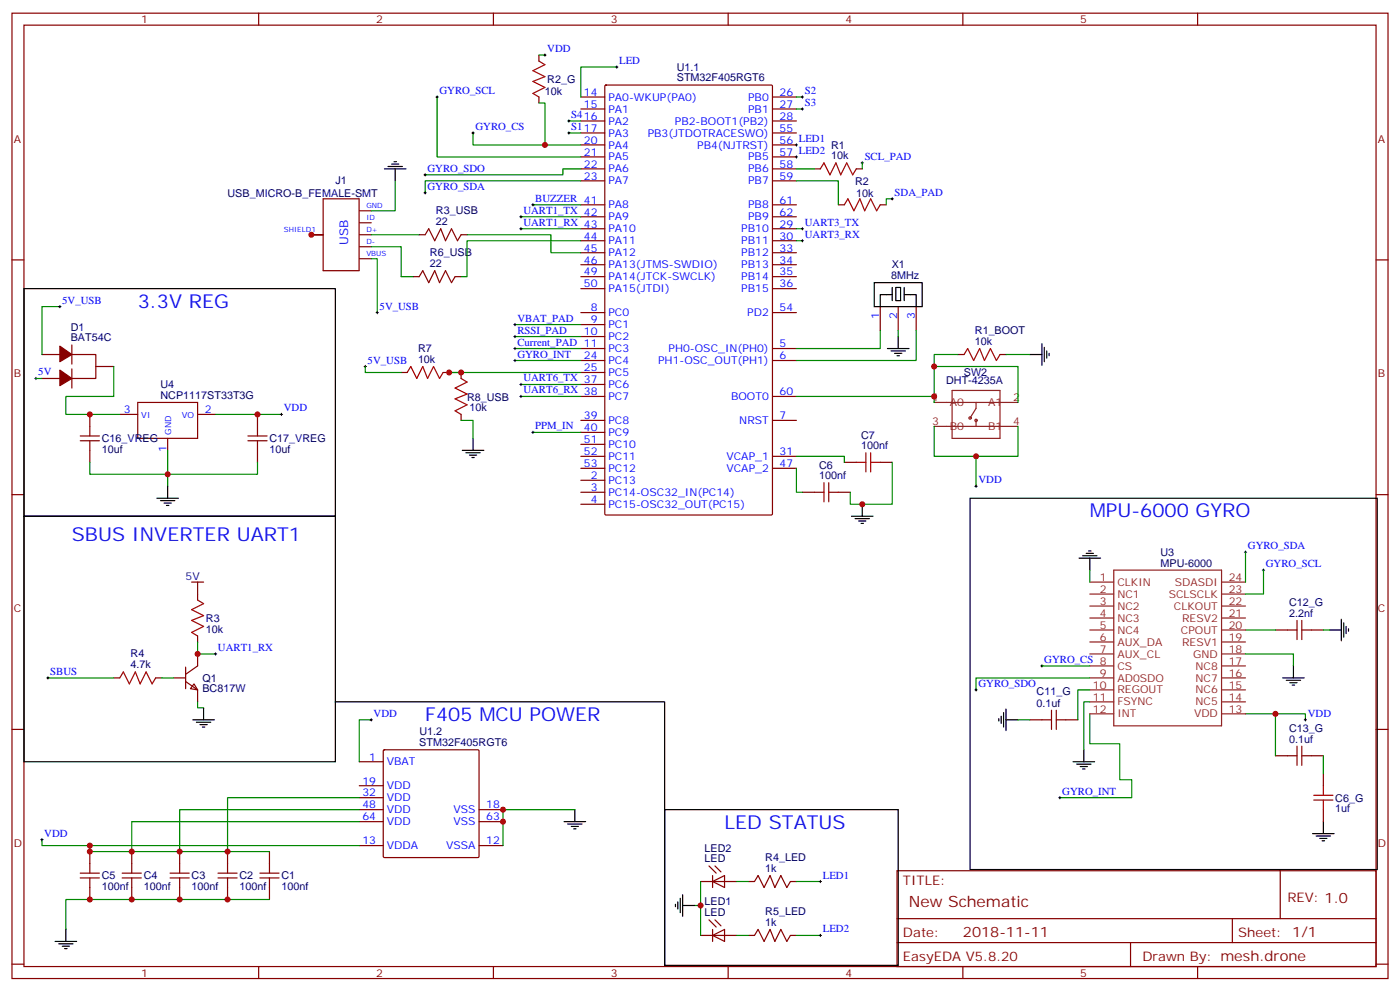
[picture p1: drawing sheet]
<svg xmlns="http://www.w3.org/2000/svg" width="412mm" height="292mm" viewBox="0 0 412 292" stroke-linecap="round" stroke-linejoin="round" font-family="sans-serif">
<g fill="none" stroke="#870000" stroke-width=".35">
<path d="M3.5 3.9h405.4v284.3h-405.4zM7.1 7.4h398.2v277.3h-398.2zM76.2 3.9v3.5M145.3 3.9v3.5M158.7 16.2v1.8M214.5 3.9v3.5M283.6 3.9v3.5M352.8 3.9v3.5M158.7 28.6v1.7M171.1 28.6h7.1M171.1 32.1h7.1M171.1 35.6h7.1"/>
<path d="M171.1 39.2h7.1M178.2 25.2l.3-.2h48.7l.3 .2v126.1l-.1 .3-48.9 .1-.3-.2zM227.5 28.6h7.1M227.5 32.1h7.1M227.5 35.6h7.1M227.5 39.2h7.1M95.2 58.6h10.6v21.1h-10.6zM171.1 42.7h7.1M171.1 46.2h7.1M171.1 49.7h7.1M171.1 53.3h7.1M227.5 42.7h7.1"/>
<path d="M227.5 46.2h7.1M227.5 49.7h7.1M227.5 53.3h7.1M239.9 49.7h1.8M252.2 49.7h1.8M3.5 76.6h3.6M91.7 69.1h3.5M105.9 69.1h3.5M105.9 72.7h3.5M105.9 76.2h3.5M105.9 62.1h3.5M105.9 65.6h3.5"/>
<path d="M123.5 69.1h1.7l1.1-1.7 1.8 3.5 1.7-3.5 1.4 3.5 1.8-3.5 1.8 3.5 1-1.8h1.8M171.1 67.4h7.1M171.1 70.9h7.1M171.1 74.4h7.1M171.1 78h7.1M171.1 60.3h7.1M171.1 63.9h7.1M227.5 67.4h7.1M227.5 70.9h7.1M227.5 74.4h7.1M227.5 78h7.1M227.5 60.3h7.1"/>
<path d="M227.5 63.9h7.1M246.9 60.3h1.8M259.3 60.3h1.8M405.3 76.6h3.6M121.7 81.5h1.8l1-1.8 1.8 3.6 1.8-3.6 1.4 3.6 1.7-3.6 1.8 3.6 1.1-1.8h1.7M171.1 81.5h7.1M171.1 85h7.1M171.1 92.1h7.1M171.1 95.6h7.1M171.1 99.1h7.1M227.5 81.5h7.1M227.5 85h7.1"/>
<path d="M227.5 92.1h7.1M259.3 90.3v7.1M264.6 90.3v7.1M269.9 90.3v7.1M12.3 104.4h5.3M12.3 111.5h5.3M21.2 104.4h7v7.1h-7M21.2 101.6v5.6M21.2 108.7v5.6M28.2 108h5.3M40.6 118.5h17.6v10.6h-17.6zM118.2 109.7h1.7"/>
<path d="M130.5 109.7h1.8M135.8 109.7v1.8M171.1 102.7h7.1M171.1 106.2h7.1M171.1 109.7h7.1M171.1 113.2h7.1M171.1 116.8h7.1M227.5 102.7h7.1M227.5 106.2h7.1M227.5 116.8h7.1M282.2 104.4h1.8M294.6 104.4h1.7"/>
<path d="M23.6 129.8h5.7M23.6 128.4h5.7M26.5 122.1v6.3M26.5 129.8v6.4M35.3 122.1h5.3M49.4 129.1v3.5M58.2 122.1h5.3M73 129.8h5.7M73 128.4h5.7M75.8 122.1v6.3M75.8 129.8v6.4M135.8 122.1v1.7"/>
<path d="M171.1 123.8h7.1M171.1 127.4h7.1M171.1 130.9h7.1M171.1 134.4h7.1M171.1 137.9h7.1M227.5 123.8h7.1M227.5 134.4h7.1M227.5 137.9h7.1M248.7 136.2h3.5M259.3 136.2h3.5M3.5 145.7h3.6M171.1 141.5h7.1"/>
<path d="M171.1 145h7.1M171.1 148.5h7.1M236.4 145h3.5M246.9 145h3.6M405.3 145.7h3.6M58.2 175v1.7M33.5 199.7h1.8M45.9 199.7h1.7M51.2 199.7h3.5M54.7 196.5v6.3M58.2 187.3v1.8M58.2 192.6v3.5l-3.5 2.5"/>
<path d="M375.7 185.6h6.4M382.1 182.7v5.7M383.5 182.7v5.7M383.5 185.6h6.3M3.5 214.8h3.6M54.7 200.7l3.5 2.5v3.5M57.1 201.4l1.1 1.8-2.1-.4zM303.4 212h6.3M309.7 209.2v5.6M311.1 212h6.4M311.1 209.2v5.6M382.1 219.8v5.6"/>
<path d="M383.5 219.8v5.6M405.3 214.8h3.6M105.8 224.4h7.1M105.8 238.5h7.1M105.8 231.4h7.1M105.8 235h7.1M112.9 221l.3-.2h27.6l.3 .2v31.2l-.2 .3-27.7 .1-.3-.2zM141.1 238.5h7.1M375.7 222.6h6.4M383.5 222.6h6.3M389.8 227.9v3.5M389.8 238.5v3.5"/>
<path d="M23.6 258.6h5.7M23.6 257.2h5.7M26.5 250.8v6.4M26.5 258.6v6.3M36 258.6h5.6M36 257.2h5.6M38.8 250.8v6.4M38.8 258.6v6.3M50.1 258.6h5.6M50.1 257.2h5.6M52.9 250.8v6.4M52.9 258.6v6.3"/>
<path d="M64.2 258.6h5.6M64.2 257.2h5.6M67 250.8v6.4M67 258.6v6.3M76.6 258.6h5.6M76.6 257.2h5.6M79.4 250.8v6.4M79.4 258.6v6.3M105.8 249.1h7.1M105.8 242h7.1M141.1 249.1h7.1M141.1 242h7.1"/>
<path d="M206.4 259.6h10.6M208.8 255.1l2.2 2.1M209.9 257.9v3.5M209.9 259.6l3.5-1.7v3.5zM210.6 255.1l1.8 1.7M220.5 259.6h1.7l1.1-1.7 1.8 3.5 1.7-3.5 1.4 3.5 1.8-3.5 1.8 3.5 1-1.8h1.8M264.2 256.5h141.1v28.2h-141.1zM377.1 256.5v14.1M206.4 275.5h10.6M208.8 270.9l2.2 2.2M209.9 275.5l3.5-1.7v3.5zM209.9 273.8v3.5"/>
<path d="M210.6 270.9l1.8 1.8M220.5 275.5h1.7l1.1-1.7 1.8 3.5 1.7-3.5 1.4 3.5 1.8-3.5 1.8 3.5 1-1.8h1.8M264.2 270.6h141.1M264.2 277.6h141.1M333 277.6v7.1M363 270.6v7M3.5 284h3.6M76.2 284.7v3.5M145.3 284.7v3.5M214.5 284.7v3.5M283.6 284.7v3.5M352.8 284.7v3.5"/>
<path d="M405.3 284h3.6"/>
</g>
<g fill="none" stroke="#000" stroke-width=".35">
<path d="M113.2 49.7h6.4M114.3 49h4.2M115.4 48.3h2.1M116.1 47.6h.7M116.4 49.7v3.6M7.1 85h91.7v67h-91.7zM257.5 83.3h14.1v7h-14.1zM262.8 86.8h-3.5v3.5M262.8 84.7v3.8M263.9 84.7h1.4v3.8h-1.4zM264.6 99.1v3.6M266.3 86.8h3.6v3.5"/>
<path d="M266.3 84.7v3.8M261.4 102.7h6.4M262.5 103.4h4.2M263.5 104.1h2.1M264.2 104.8h.7M303.4 104.4h3.5M306.9 101.2v6.4M307.6 102.3v4.2M308.3 103.4v2.1M309 104.1v.7M136.2 132.6h6.3M137.2 133.4h4.3"/>
<path d="M138.3 134.1h2.1M139 134.8h.7M139.3 129.1v3.5M7.1 152h91.7v72.4h-91.7zM46.2 146.8h6.4M47.3 147.5h4.2M48.3 148.2h2.1M49 148.9h.7M49.4 143.2v3.6M250.8 152h6.4M251.9 152.8h4.2M252.9 153.5h2.2"/>
<path d="M253.6 154.2h.8M254 148.5v3.5M285.8 146.8h119.9v109.3h-119.9zM317.9 164.4h6.3M318.9 163.7h4.2M320 163h2.1M320.7 162.3h.7M321 164.4v3.5M377.8 199.7h6.4M381 196.1v3.6M391.6 185.6h3.5M395.1 182.4v6.3"/>
<path d="M395.8 183.4v4.3M396.5 184.5v2.1M397.2 185.2v.7M56.8 212h6.3M57.9 212.7h4.2M58.9 213.4h2.1M59.6 214.1h.7M60 208.5v3.5M98.8 206.7h97v77.6M294.2 211.7v.7M294.9 211v2.1M295.6 209.9v4.2"/>
<path d="M296.3 212h3.6M296.3 208.8v6.4M378.9 200.4h4.2M379.9 201.1h2.2M380.6 201.8h.8M169.3 238.5v3.5M195.8 238.5h68.8v45.8h-68.8zM316.1 224.4h6.3M317.1 225.1h4.3M318.2 225.8h2.1M318.9 226.5h.7M319.3 220.8v3.6"/>
<path d="M166.2 242h6.3M167.2 242.7h4.2M168.3 243.4h2.1M169 244.1h.7M386.6 245.5h6.4M387.7 246.2h4.2M388.8 246.9h2.1M389.5 247.7h.7M389.8 242v3.5M16.2 277.3h6.4M17.3 278h4.2M18.3 278.7h2.2"/>
<path d="M19 279.4h.8M19.4 273.8v3.5M199 266.3v.8M199.7 265.6v2.2M200.4 264.6v4.2M201.1 266.7h3.5M201.1 263.5v6.4"/>
</g>
<g fill="none" stroke="#008700" stroke-width=".35">
<path d="M158.7 16.2h1.8M181.7 19.8h-10.6v8.8M128.8 28.6v17.6h42.3M139.3 39.2v3.5h31.8M158.7 30.3h1.8v12.4M167.6 39.2h3.5M167.6 35.6h3.5M234.6 28.6h1.8M234.6 32.1h1.8M116.4 53.3v8.8h-7M171.1 53.3h-45.9v3.5M171.1 49.7h-5.3v1.8h-40.6"/>
<path d="M234.6 53.3h12.3v7M234.6 49.7h5.3M254 48v1.7M262.8 58.6h-1.7v1.7M109.4 72.7h8.8v8.8h3.5M109.4 76.2h1.7v15.9M109.4 69.1h14.1M137.6 69.1h24.7v5.3h8.8M153.5 67.4h17.6M153.5 63.9h17.6M157 60.3h14.1M171.1 70.9h-33.5v10.6h-1.8"/>
<path d="M234.6 67.4h1.8M234.6 70.9h1.8M17.6 90.3h-5.3v14.1M151.7 99.1h19.4M151.7 95.6h19.4M259.3 97.4v5.3h-24.7M264.6 97.4v1.7M269.9 97.4v8.8h-35.3M10.6 111.5h1.7M33.5 108v8.8h-14.1v5.3h15.9M107.6 108v1.7h10.6M132.3 109.7h38.8"/>
<path d="M151.7 106.2h19.4M151.7 102.7h19.4M153.5 113.2h17.6M153.5 116.8h17.6M234.6 116.8h40.6v1.7M275.2 108h24.7v10.5M282.2 104.4h-7v12.4M296.3 104.4h7.1M26.5 136.2v3.5h22.9v3.5M49.4 132.6v7.1h26.4v-3.5M63.5 122.1h19.4M135.8 123.8h3.5v5.3"/>
<path d="M157 127.4h14.1M234.6 134.4h14.1v1.8M234.6 137.9v7.1h1.8M262.8 136.2v12.3h-12.3v-3.5M275.2 125.6v8.8h24.7v-8.8M287.5 134.4v8.8M321 167.9v3.6M366.9 162.6v8.9M372.2 167.9v7.1h-5.3M14.1 199.7h19.4M47.6 199.7h3.6M58.2 189.1v3.5h5.3"/>
<path d="M306.9 196.1h14.1M321 199.7h-33.5v3.5M366.9 192.6h14.1v3.5M366.9 185.6h8.8M389.8 185.6h1.8M58.2 206.7v1.8h1.8M109.4 212h-3.6v12.4M299.9 212h3.5M321 203.2h-3.5v8.8M321 206.7h-1.7v14.1M321 210.3v8.8h8.8v10.6h3.6v5.3h-21.2M366.9 210.3h8.8v12.3"/>
<path d="M375.7 210.3h8.8v1.7M105.8 235h-38.8v15.8M105.8 238.5h-52.9v12.3M169.3 238.5h-21.1v10.6M389.8 222.6v5.3M12.3 247.3v1.8h14.2M105.8 242h-67v8.8M105.8 249.1h-79.3v1.7h52.9M206.4 259.6v15.9M217 259.6h3.5M234.6 259.6h7.1M79.4 264.9h-60v8.9"/>
<path d="M204.6 266.7h1.8M217 275.5h3.5M234.6 275.5h7.1"/>
</g>
<g fill="none" stroke="#000" stroke-width=".29">
<path d="M160.2 16.2h.7M160.5 15.9v.7M181.3 19.8h.7M181.7 19.4v.7M128.4 28.6h.7M128.8 28.2v.7M139 39.2h.7M139.3 38.8v.7M167.2 39.2h.7M167.2 35.6h.7M167.6 35.3v.7M167.6 38.8v.7"/>
<path d="M236 28.6h.7M236 32.1h.7M236.4 28.2v.7M236.4 31.8v.7M124.9 56.8h.7M124.9 51.5h.7M125.2 51.2v.7M125.2 56.4v.8M157 60v.7M234.2 42.7h.7M234.2 46.2h.7M234.6 42.3v.7"/>
<path d="M234.6 45.9v.7M253.6 48h.8M254 47.6v.7M262.5 58.6h.7M262.8 58.2v.7M153.1 67.4h.7M153.1 63.9h.7M153.5 63.5v.7M153.5 67v.7M156.6 60.3h.7M236 67.4h.7M236 70.9h.7"/>
<path d="M236.4 67v.7M236.4 70.6v.7M17.3 90.3h.7M17.6 90v.7M110.8 92.1h.7M111.1 91.7v.7M151.3 99.1h.7M151.3 95.6h.7M151.7 95.3v.7M151.7 98.8v.7M10.2 111.5h.7M10.6 111.1v.7"/>
<path d="M107.2 108h.7M107.6 107.6v.7M151.3 106.2h.7M151.3 102.7h.7M151.7 102.3v.7M151.7 105.8v.7M153.1 113.2h.7M153.1 116.8h.7M153.5 112.9v.7M153.5 116.4v.7M82.5 122.1h.8M82.9 121.7v.7"/>
<path d="M156.6 127.4h.7M157 127v.7M287.2 143.2h.7M287.5 142.9v.7M366.5 162.6h.7M366.9 162.3v.7M371.8 167.9h.7M372.2 167.6v.7M13.8 199.7h.7M14.1 199.3v.7M63.1 192.6h.8M63.5 192.3v.7"/>
<path d="M306.6 196.1h.7M306.9 195.8v.7M109 212h.7M109.4 211.7v.7M287.2 203.2h.7M287.5 202.8v.8M384.2 212h.7M384.5 211.7v.7M311.9 235h.7M312.2 234.6v.7M12 247.3h.7M12.3 246.9v.8"/>
<path d="M241.3 259.6h.7M241.7 259.3v.7M241.3 275.5h.7M241.7 275.2v.7"/>
</g>
<g fill="none" stroke="#a10000" stroke-width=".35">
<path d="M158.7 18l1.8 1.1-3.5 1.7 3.5 1.8-3.5 1.4 3.5 1.8-3.5 1.7 1.7 1.1M241.7 49.7l1-1.7 1.8 3.5 1.7-3.5 1.4 3.5 1.8-3.5 1.8 3.5 1-1.8M248.7 60.3l1.1-1.7 1.7 3.5 1.8-3.5 1.4 3.5 1.8-3.5 1.7 3.5 1.1-1.8M119.9 109.7l1.1-1.7 1.8 3.5 1.7-3.5 1.4 3.5 1.8-3.5 1.8 3.5 1-1.8M135.8 111.5l1.8 1-3.5 1.8 3.5 1.8-3.5 1.4 3.5 1.7-3.5 1.8 1.7 1.1M284 104.4l1-1.7 1.8 3.5 1.8-3.5 1.4 3.5 1.7-3.5 1.8 3.5 1.1-1.8M252.2 136.2h2.9M255.1 133.4v5.6M256.5 133.4v5.6M256.5 136.2h2.8M239.9 145h2.8M242.7 142.2v5.6"/>
<path d="M244.1 142.2v5.6M244.1 145h2.8M58.2 176.7l1.8 1.1-3.6 1.8 3.6 1.7-3.6 1.4 3.6 1.8-3.6 1.8 1.8 1M35.3 199.7l1-1.8 1.8 3.5 1.8-3.5 1.4 3.5 1.7-3.5 1.8 3.5 1.1-1.7M387 235.7h5.6M387 234.2h5.6M389.8 231.4v2.8M389.8 235.7v2.8"/>
</g>
<g fill="none" stroke="#8c2424" stroke-width=".35">
<path d="M275.2 118.5h24.7M280.5 115h14.1v14.1h-14.1zM287.5 118.5v1.8l-1.7 2.8M275.2 125.6h24.7M287.5 123.8v1.8M321 171.5h7.1M321 175h7.1M321 178.5h7.1M328.1 167.9h31.7v45.9h-31.7zM359.8 171.5h7.1M359.8 175h7.1M359.8 178.5h7.1"/>
<path d="M321 182h7.1M321 185.6h7.1M321 189.1h7.1M321 192.6h7.1M321 196.1h7.1M321 199.7h7.1M359.8 182h7.1M359.8 185.6h7.1M359.8 189.1h7.1M359.8 192.6h7.1M359.8 196.1h7.1M359.8 199.7h7.1"/>
<path d="M321 203.2h7.1M321 206.7h7.1M321 210.3h7.1M359.8 203.2h7.1M359.8 206.7h7.1M359.8 210.3h7.1"/>
<circle cx="285.8" cy="123.1" r=".35"/>
<circle cx="287.5" cy="123.8" r=".35"/>
</g>
<path d="M56.4 171.5h3.6M58.2 171.5v3.5" fill="none" stroke="#600" stroke-width=".35"/>
<g fill="#870000" stroke="#870000" stroke-width=".35">
<path d="M17.6 102l3.6 2.4-3.6 2.1z"/>
<path d="M17.6 109l3.6 2.5-3.6 2.1z"/>
</g>
<g fill="#c00">
<circle cx="26.5" cy="122.1" r=".88"/>
<circle cx="75.8" cy="122.1" r=".88"/>
<circle cx="49.4" cy="139.7" r=".88"/>
<circle cx="132.3" cy="109.7" r=".88"/>
<circle cx="254" cy="148.5" r=".88"/>
<circle cx="275.2" cy="107.9" r=".88"/>
<circle cx="160.5" cy="42.7" r=".88"/>
<circle cx="91.7" cy="69.1" r=".88"/>
<circle cx="148.2" cy="242" r=".88"/>
<circle cx="148.2" cy="238.5" r=".88"/>
<circle cx="26.5" cy="250.8" r=".88"/>
<circle cx="26.5" cy="249.1" r=".88"/>
<circle cx="26.5" cy="264.9" r=".88"/>
<circle cx="375.7" cy="210.3" r=".88"/>
<circle cx="38.8" cy="264.9" r=".88"/>
<circle cx="52.9" cy="264.9" r=".88"/>
<circle cx="67" cy="264.9" r=".88"/>
<circle cx="38.8" cy="250.8" r=".88"/>
<circle cx="52.9" cy="250.8" r=".88"/>
<circle cx="67" cy="250.8" r=".88"/>
<circle cx="206.4" cy="266.7" r=".88"/>
<circle cx="275.2" cy="116.8" r=".88"/>
<circle cx="287.5" cy="134.4" r=".88"/>
<circle cx="135.8" cy="109.7" r=".88"/>
<circle cx="58.2" cy="192.6" r=".88"/>
</g>
<g font-size="5.6" fill="#00f">
<text x="40.6" y="90.7">3.3V REG</text>
<text x="321" y="152.4">MPU-6000 GYRO</text>
<text x="21.2" y="159.5">SBUS INVERTER UART1</text>
<text x="125.2" y="212.4">F405 MCU POWER</text>
<text x="213.4" y="244.1">LED STATUS</text>
</g>
<text font-size="4.6" fill="#800" x="267.8" y="267.1">New Schematic</text>
<text font-size="4.2" fill="#800" x="283.6" y="275.9">2018-11-11</text>
<g font-size="3.9" fill="#800">
<text x="266" y="260.7">TITLE:</text>
<text x="379.2" y="265.6">REV: 1.0</text>
<text x="266" y="275.9">Date:</text>
<text x="364.8" y="275.9">Sheet: 1/1</text>
<text x="266" y="282.9">EasyEDA V5.8.20</text>
<text x="336.5" y="282.9">Drawn By: mesh.drone</text>
</g>
<text font-size="3.5" fill="#00f" x="102.6" y="72.2" transform="rotate(-90 102.6 72.2)">USB</text>
<g font-size="3.2" fill="#800">
<text x="41.6" y="6.9">1</text>
<text x="110.8" y="6.9">2</text>
<text x="179.9" y="6.9">3</text>
<text x="249.1" y="6.9">4</text>
<text x="318.2" y="6.9">5</text>
<text x="4.1" y="42">A</text>
<text x="405.9" y="42">A</text>
<text x="4.1" y="111.1">B</text>
<text x="405.9" y="111.1">B</text>
<text x="4.1" y="180.3">C</text>
<text x="405.9" y="180.3">C</text>
<text x="4.1" y="249.4">D</text>
<text x="405.9" y="249.4">D</text>
<text x="41.6" y="287.7">1</text>
<text x="110.8" y="287.7">2</text>
<text x="179.9" y="287.7">3</text>
<text x="249.1" y="287.7">4</text>
<text x="318.2" y="287.7">5</text>
</g>
<g font-size="3.2" fill="#00f">
<text x="161.2" y="15.3">VDD</text>
<text x="182.4" y="18.9">LED</text>
<text x="129.5" y="27.7">GYRO_SCL</text>
<text x="172" y="28.2">14</text>
<text x="179.2" y="29.6">PA0-WKUP(PA0)</text>
<text x="220.4" y="29.6">PB0</text>
<text x="229.7" y="28.2">26</text>
<text x="237.1" y="27.7">S2</text>
<text x="168.3" y="34.7">S416</text>
<text x="172" y="31.8">15</text>
<text x="179.2" y="33.2">PA1</text>
<text x="220.4" y="33.2">PB1</text>
<text x="229.7" y="31.8">27</text>
<text x="229.7" y="35.3">28</text>
<text x="237.1" y="31.2">S3</text>
<text x="140.1" y="38.3">GYRO_CS</text>
<text x="168.3" y="38.3">S117</text>
<text x="179.2" y="36.7">PA2</text>
<text x="179.2" y="40.2">PA3</text>
<text x="190.8" y="40.2">PB3(JTDOTRACESWO)</text>
<text x="198.8" y="36.7">PB2-BOOT1(PB2)</text>
<text x="229.7" y="38.8">55</text>
<text x="172" y="42.3">20</text>
<text x="172" y="45.9">21</text>
<text x="179.2" y="43.7">PA4</text>
<text x="179.2" y="47.3">PA5</text>
<text x="205.4" y="43.7">PB4(NJTRST)</text>
<text x="220.4" y="47.3">PB5</text>
<text x="229.7" y="42.3">56 LED1</text>
<text x="229.7" y="45.9">57 LED2</text>
<text x="254.7" y="47.1">SCL_PAD</text>
<text x="125.9" y="50.6">GYRO_SDO</text>
<text x="172" y="49.4">22</text>
<text x="172" y="52.9">23</text>
<text x="179.2" y="50.8">PA6</text>
<text x="220.4" y="50.8">PB6</text>
<text x="229.7" y="49.4">58</text>
<text x="229.7" y="52.9">59</text>
<text x="125.9" y="55.9">GYRO_SDA</text>
<text x="157.7" y="59.4">BUZZER 41</text>
<text x="179.2" y="54.3">PA7</text>
<text x="220.4" y="54.3">PB7</text>
<text x="229.7" y="60">61</text>
<text x="263.5" y="57.7">SDA_PAD</text>
<text x="154.2" y="63">UART1_TX 42</text>
<text x="179.2" y="61.4">PA8</text>
<text x="179.2" y="64.9">PA9</text>
<text x="220.4" y="61.4">PB8</text>
<text x="220.4" y="64.9">PB9</text>
<text x="229.7" y="63.5">62</text>
<text x="154.2" y="66.5">UART1_RX 43</text>
<text x="172" y="70.6">44</text>
<text x="179.2" y="68.4">PA10</text>
<text x="179.2" y="72">PA11</text>
<text x="218.4" y="68.4">PB10</text>
<text x="218.4" y="72">PB11</text>
<text x="229.7" y="67">29</text>
<text x="229.7" y="70.6">30</text>
<text x="237.1" y="66.5">UART3_TX</text>
<text x="237.1" y="70">UART3_RX</text>
<text x="172" y="74.1">45</text>
<text x="172" y="77.6">46</text>
<text x="179.2" y="75.5">PA12</text>
<text x="218.4" y="75.5">PB12</text>
<text x="229.7" y="74.1">33</text>
<text x="229.7" y="77.6">34</text>
<text x="172" y="81.1">49</text>
<text x="179.2" y="79">PA13(JTMS-SWDIO)</text>
<text x="179.2" y="82.6">PA14(JTCK-SWCLK)</text>
<text x="218.4" y="79">PB13</text>
<text x="218.4" y="82.6">PB14</text>
<text x="229.7" y="81.1">35</text>
<text x="18.3" y="89.4">5V_USB</text>
<text x="172" y="84.7">50</text>
<text x="179.2" y="86.1">PA15(JTDI)</text>
<text x="218.4" y="86.1">PB15</text>
<text x="229.7" y="84.7">36</text>
<text x="111.8" y="91.2">5V_USB</text>
<text x="152.4" y="94.7">VBAT_PAD</text>
<text x="174" y="91.7">8</text>
<text x="174" y="95.3">9</text>
<text x="179.2" y="93.1">PC0</text>
<text x="220.1" y="93.1">PD2</text>
<text x="229.7" y="91.7">54</text>
<text x="258.9" y="94.1" transform="rotate(-90 258.9 94.1)">1</text>
<text x="264.2" y="94.1" transform="rotate(-90 264.2 94.1)">2</text>
<text x="269.5" y="94.1" transform="rotate(-90 269.5 94.1)">3</text>
<text x="152.4" y="101.8">Current_PAD 11</text>
<text x="152.4" y="98.2">RSSI_PAD</text>
<text x="172" y="98.8">10</text>
<text x="179.2" y="96.7">PC1</text>
<text x="179.2" y="100.2">PC2</text>
<text x="108.3" y="107.1">5V_USB</text>
<text x="152.4" y="105.3">GYRO_INT</text>
<text x="172" y="105.8">24</text>
<text x="179.2" y="103.7">PC3</text>
<text x="179.2" y="107.2">PC4</text>
<text x="193.9" y="107.2">PH1-OSC_OUT(PH1)</text>
<text x="196.9" y="103.7">PH0-OSC_IN(PH0)</text>
<text x="229.7" y="102.3">5</text>
<text x="229.7" y="105.8">6</text>
<text x="11.3" y="110.6">5V</text>
<text x="154.2" y="112.4">UART6_TX 37</text>
<text x="172" y="109.4">25</text>
<text x="179.2" y="110.8">PC5</text>
<text x="154.2" y="115.9">UART6_RX 38</text>
<text x="179.2" y="114.3">PC6</text>
<text x="179.2" y="117.8">PC7</text>
<text x="215.3" y="117.8">BOOT0</text>
<text x="229.7" y="116.4">60</text>
<text x="36.4" y="121.7">3</text>
<text x="60.3" y="121.7">2</text>
<text x="83.6" y="121.2">VDD</text>
<text x="172" y="123.5">39</text>
<text x="179.2" y="124.9">PC8</text>
<text x="217.8" y="124.9">NRST</text>
<text x="229.7" y="123.5">7</text>
<text x="157.7" y="126.5">PPM_IN</text>
<text x="172" y="127">40</text>
<text x="172" y="130.5">51</text>
<text x="179.2" y="128.4">PC9</text>
<text x="179.2" y="131.9">PC10</text>
<text x="49" y="133.2" transform="rotate(-90 49 133.2)">1</text>
<text x="172" y="134.1">52</text>
<text x="172" y="137.6">53</text>
<text x="179.2" y="135.5">PC11</text>
<text x="214" y="135.5">VCAP_1</text>
<text x="229.7" y="134.1">31</text>
<text x="229.7" y="137.6">47</text>
<text x="174" y="141.1">2</text>
<text x="179.2" y="142.5">PC13</text>
<text x="179.2" y="139">PC12</text>
<text x="214" y="139">VCAP_2</text>
<text x="288.2" y="142.3">VDD</text>
<text x="174" y="144.6">3</text>
<text x="174" y="148.2">4</text>
<text x="179.2" y="146.1">PC14-OSC32_IN(PC14)</text>
<text x="179.2" y="149.6">PC15-OSC32_OUT(PC15)</text>
<text x="367.6" y="161.7">GYRO_SDA</text>
<text x="372.9" y="167">GYRO_SCL</text>
<text x="64.2" y="191.7">UART1_RX</text>
<text x="307.6" y="195.3">GYRO_CS 8</text>
<text x="14.8" y="198.8">SBUS</text>
<text x="288.2" y="202.3">GYRO_SDO</text>
<text x="110.1" y="211.1">VDD</text>
<text x="385.2" y="211.1">VDD</text>
<text x="108.8" y="224">1</text>
<text x="113.9" y="225.4">VBAT</text>
<text x="106.7" y="231.1">19</text>
<text x="113.9" y="232.5">VDD</text>
<text x="106.7" y="234.6">32</text>
<text x="106.7" y="238.1">48</text>
<text x="113.9" y="236">VDD</text>
<text x="113.9" y="239.5">VDD</text>
<text x="133.5" y="239.5">VSS</text>
<text x="143.2" y="238.1">18</text>
<text x="312.9" y="234.1">GYRO_INT</text>
<text x="106.7" y="241.7">64</text>
<text x="113.9" y="243.1">VDD</text>
<text x="133.5" y="243.1">VSS</text>
<text x="143.2" y="241.7">63</text>
<text x="13.1" y="246.4">VDD</text>
<text x="106.7" y="248.7">13</text>
<text x="113.9" y="250.1">VDDA</text>
<text x="131.4" y="250.1">VSSA</text>
<text x="143.2" y="248.7">12</text>
<text x="242.4" y="258.8">LED1</text>
<text x="242.4" y="274.6">LED2</text>
</g>
<g font-size="3.2" fill="#000080">
<text x="199.4" y="24">STM32F405RGT6</text>
<text x="199.4" y="20.8">U1.1</text>
<text x="160.5" y="28.1">10k</text>
<text x="161.2" y="24.4">R2_G</text>
<text x="244.8" y="46.9">10k</text>
<text x="244.8" y="43.8">R1</text>
<text x="67" y="58">USB_MICRO-B_FEMALE-SMT</text>
<text x="98.8" y="54.3">J1</text>
<text x="251.9" y="54.4">R2</text>
<text x="252.2" y="58">10k</text>
<text x="128.4" y="63.1">R3_USB</text>
<text x="128.4" y="66.3">22</text>
<text x="126.7" y="75.5">R6_USB</text>
<text x="126.7" y="78.7">22</text>
<text x="262.5" y="82.2">8MHz</text>
<text x="262.7" y="79">X1</text>
<text x="20.8" y="100.5">BAT54C</text>
<text x="20.8" y="97.4">D1</text>
<text x="287.2" y="101.6">10k</text>
<text x="287.2" y="98.4">R1_BOOT</text>
<text x="123.1" y="106.9">10k</text>
<text x="123.1" y="103.7">R7</text>
<text x="278.7" y="113.1">DHT-4235A</text>
<text x="284" y="110.7">SW2</text>
<text x="47.3" y="117.5">NCP1117ST33T3G</text>
<text x="47.3" y="114.3">U4</text>
<text x="137.6" y="118">R8_USB</text>
<text x="138.3" y="121.1">10k</text>
<text x="30" y="130.2">C16_VREG</text>
<text x="79.4" y="130.2">C17_VREG</text>
<text x="253.7" y="129.2">C7</text>
<text x="30" y="133.4">10uf</text>
<text x="79.4" y="133.4">10uf</text>
<text x="241.3" y="138">C6</text>
<text x="253.7" y="132.3">100nf</text>
<text x="241.3" y="141.1">100nf</text>
<text x="341.9" y="166.9">MPU-6000</text>
<text x="341.9" y="163.7">U3</text>
<text x="54.7" y="170.7">5V</text>
<text x="379.7" y="178.5">C12_G</text>
<text x="60.7" y="183.2">R3</text>
<text x="379.7" y="181.7">2.2nf</text>
<text x="60.7" y="186.4">10k</text>
<text x="38.5" y="196.9">4.7k</text>
<text x="38.5" y="193.6">R4</text>
<text x="59.6" y="203.8">BC817W</text>
<text x="59.6" y="200.9">Q1</text>
<text x="305.4" y="208.1">0.1uf</text>
<text x="305.4" y="204.8">C11_G</text>
<text x="379.7" y="215.5">C13_G</text>
<text x="123.5" y="219.8">STM32F405RGT6</text>
<text x="123.5" y="216.6">U1.2</text>
<text x="379.7" y="218.7">0.1uf</text>
<text x="393.3" y="239.3">1uf</text>
<text x="393.3" y="236.1">C6_G</text>
<text x="207.6" y="250.8">LED2</text>
<text x="207.6" y="254">LED</text>
<text x="225.4" y="256.8">1k</text>
<text x="225.4" y="253.7">R4_LED</text>
<text x="30" y="262.2">100nf</text>
<text x="30" y="259">C5</text>
<text x="42.3" y="262.2">100nf</text>
<text x="42.3" y="259">C4</text>
<text x="56.4" y="262.2">100nf</text>
<text x="56.4" y="259">C3</text>
<text x="70.6" y="262.2">100nf</text>
<text x="70.6" y="259">C2</text>
<text x="82.9" y="262.2">100nf</text>
<text x="82.9" y="259">C1</text>
<text x="207.6" y="269.9">LED</text>
<text x="207.6" y="266.7">LED1</text>
<text x="225.4" y="269.6">R5_LED</text>
<text x="225.4" y="272.7">1k</text>
</g>
<g font-size="3.2" fill="#8d2323">
<text x="274.6" y="118.2">1</text>
<text x="279.8" y="119.6">A0</text>
<text x="291.1" y="119.6">A1</text>
<text x="298.4" y="118.2">2</text>
<text x="274.6" y="125.2">3</text>
<text x="298.4" y="125.2">4</text>
<text x="279.8" y="126.6">B0</text>
<text x="291.1" y="126.6">B1</text>
<text x="323.9" y="171.1">1</text>
<text x="329.1" y="172.5">CLKIN</text>
<text x="346" y="172.5">SDASDI</text>
<text x="361.9" y="171.1">24</text>
<text x="323.9" y="174.6">2</text>
<text x="323.9" y="178.2">3</text>
<text x="329.1" y="176">NC1</text>
<text x="329.1" y="179.6">NC2</text>
<text x="344.3" y="176">SCLSCLK</text>
<text x="345.8" y="179.6">CLKOUT</text>
<text x="361.9" y="178.2">22</text>
<text x="361.9" y="174.6">23</text>
<text x="323.9" y="181.7">4</text>
<text x="323.9" y="185.2">5</text>
<text x="329.1" y="183.1">NC3</text>
<text x="348.2" y="183.1">RESV2</text>
<text x="361.9" y="185.2">20</text>
<text x="361.9" y="181.7">21</text>
<text x="323.9" y="188.7">6</text>
<text x="329.1" y="186.6">NC4</text>
<text x="329.1" y="190.1">AUX_DA</text>
<text x="347.9" y="186.6">CPOUT</text>
<text x="348.2" y="190.1">RESV1</text>
<text x="361.9" y="188.7">19</text>
<text x="323.9" y="192.3">7</text>
<text x="329.1" y="193.7">AUX_CL</text>
<text x="329.1" y="197.2">CS</text>
<text x="351.5" y="193.7">GND</text>
<text x="352.2" y="197.2">NC8</text>
<text x="361.9" y="195.8">17</text>
<text x="361.9" y="192.3">18</text>
<text x="321.9" y="202.8">10</text>
<text x="323.9" y="199.3">9</text>
<text x="329.1" y="200.7">AD0SDO</text>
<text x="352.2" y="200.7">NC7</text>
<text x="361.9" y="202.8">15</text>
<text x="361.9" y="199.3">16</text>
<text x="321.9" y="206.4">11</text>
<text x="321.9" y="209.9">12</text>
<text x="329.1" y="204.3">REGOUT</text>
<text x="329.1" y="207.8">FSYNC</text>
<text x="352.2" y="207.8">NC5</text>
<text x="352.2" y="204.3">NC6</text>
<text x="361.9" y="209.9">13</text>
<text x="361.9" y="206.4">14</text>
<text x="329.1" y="211.3">INT</text>
<text x="351.7" y="211.3">VDD</text>
</g>
<g font-size="2.5" fill="#00f">
<text x="41.6" y="123.1">VI</text>
<text x="53.5" y="123.1">VO</text>
<text x="50.4" y="128.1" transform="rotate(-90 50.4 128.1)">GND</text>
</g>
<g font-size="2.1" fill="#00f">
<text x="107.9" y="61.4">GND</text>
<text x="107.9" y="64.9">ID</text>
<text x="83.6" y="68.4">SHIELD1</text>
<text x="107.9" y="68.4">D+</text>
<text x="107.9" y="72">D-</text>
<text x="107.9" y="75.5">VBUS</text>
</g>
</svg>
